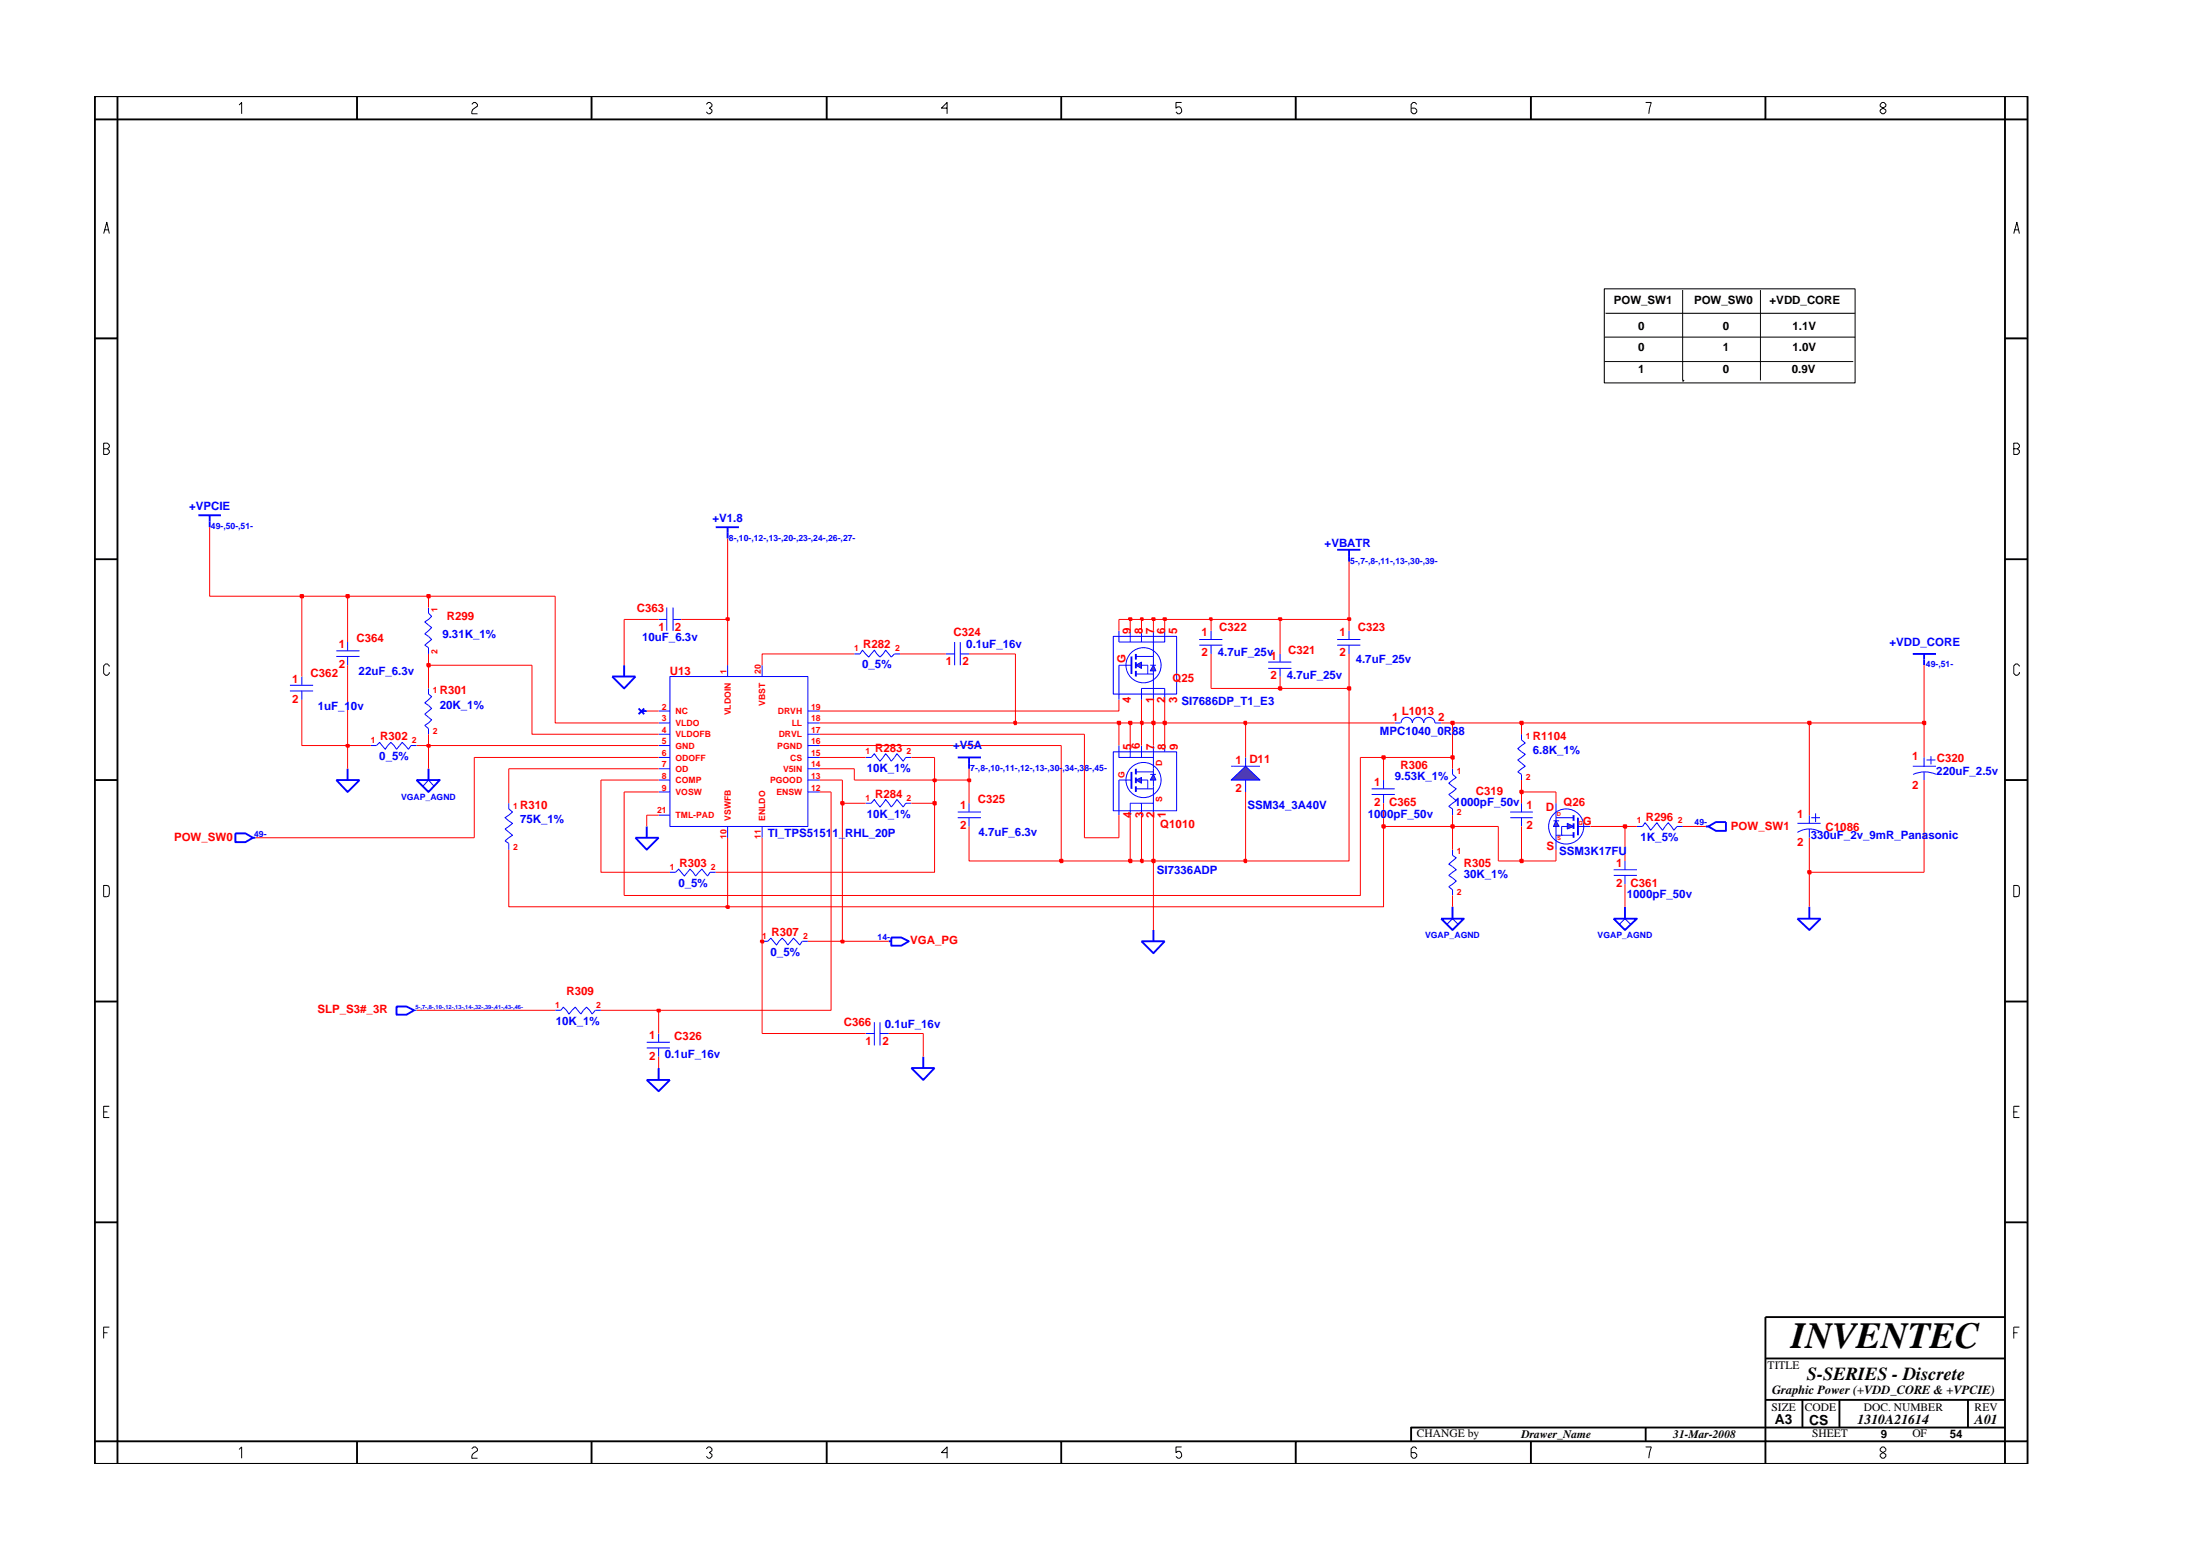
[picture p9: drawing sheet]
<svg xmlns="http://www.w3.org/2000/svg" width="297mm" height="210mm" viewBox="0 0 297 210" stroke-linecap="round" stroke-linejoin="round" font-family="sans-serif">
<g fill="none" stroke="#00f" stroke-width=".14">
<path d="M88.9 97.6h1.6M88.9 96h1.6M88.9 99.1h1.6M90.5 91.3h18.6v20.2h-18.6zM98.2 89.8v1.5M102.9 89.8v1.5M109.1 97.6h1.6M109.1 96h1.6M109.1 99.1h1.6M151.1 89.8h1.7M161.9 87.1h3.1M161.9 86.3h3.1"/>
<path d="M163.5 85.1v1.2M163.5 87.1v1.2M88.9 100.6h1.6M88.9 103.7h1.6M88.9 106.9h1.6M88.9 102.2h1.6M88.9 105.3h1.6M88.9 110h1.6M98.2 111.5v1.6M102.9 111.5v1.6M109.1 100.6h1.6M109.1 103.7h1.6"/>
<path d="M109.1 106.9h1.6M109.1 102.2h1.6M109.1 105.3h1.6M129.3 109.6h3.1M129.3 110.3h3.1M130.8 108.4v1.2M130.8 110.3v1.2M55.9 136.3h.3"/>
</g>
<path d="M180.5 74.2h3.2M182.1 74.2v1.6M152.8 88.6v2.4M258.3 88.3h3.1M259.8 88.3v1.5M53.5 135.8h1.4l1 .5-1 .6h-1.4z" fill="none" stroke="#00f" stroke-width=".25"/>
<path d="M155.7 89.8l.4 .7h-.8z" fill="#3c3cc8"/>
<path d="M155.3 89.8h.8M155.7 89.8l.4 .7h-.8z" fill="none" stroke="#00f" stroke-width=".14"/>
<path d="M153.4 89.8l.7-.4v.8z" fill="#3c3cc8"/>
<g fill="none" stroke="#00f" stroke-width=".14">
<path d="M150.3 85.9h8.6v7.8h-8.6zM151.1 85.1v1.5h4.6h1.6v-1.5M151.1 89.8v4.6M152.6 85.1v1.5M153.4 89.8l.7-.4v.8zM153.4 91h2.3M153.4 88.6h2.3M154.1 89.8h.9v1.2M154.1 94.4v-1.5h3.2v1.5M154.1 85.1v1.5M155.7 85.1v4.7M155.7 90.5v3.9"/>
<path d="M166.2 103.4h3.9M168.2 102.2v1.2M168.2 105.3v1.6"/>
<circle cx="154.4" cy="89.8" r="2.37"/>
</g>
<path d="M153.4 88.3v.7M153.4 89.4v.8M153.4 90.5v.8" fill="none" stroke="#00f" stroke-width=".25"/>
<path d="M166.2 105.3l2-1.9 1.9 1.9z" fill="#3c3cc8"/>
<g fill="none" stroke="#00f" stroke-width=".14">
<path d="M57.9 82v.7l.4 .5-1 .7 1 .8-1 .8 1 .8-1 .8 .6 .3v.9M127.7 88.3h1.2M128.9 86.6v3.2M129.7 88.3h1.1M129.7 86.6v3.2M57.1 106.1l.8-.8 .7 .8M90.5 117.7h.7l.4-.4 .8 .9 .8-.9 .7 .9 .9-.9 .7 .9 .4-.5h.7M116.9 102.2h.7l.5-.5 .7 1 .8-1 .7 1 .8-1 .8 1 .4-.5h.7M151.1 105.3h1.7M166.2 105.3l2-1.9 1.9 1.9zM258.3 103.4h3.1M259.8 102.2v1.2"/>
<path d="M259.8 104.2v1.1M260.1 102.6h1.2M260.7 102.1v1.1M261.4 104.5a3.7 3.7 0 0 0-3.1 0M75 136.3h.7l.4-.4 .7 .9 .9-.9 .7 .9 .8-.9 .8 .9 .4-.5h.7M102.9 127h.8l.4-.4 .7 .9 .8-.9 .8 .9 .7-.9 .9 .9 .3-.5h.8"/>
</g>
<path d="M31.8 112.5h1.3l1 .6-1 .6h-1.3zM34.1 113.1h.4M56.2 105.3h3.2l-1.5 1.6zM57.9 103.7v1.6M129.3 102.2h3.1M130.8 102.2v1.5M152.8 104.2v2.3" fill="none" stroke="#00f" stroke-width=".25"/>
<path d="M155.7 104.5l.4 .8h-.8z" fill="#3c3cc8"/>
<path d="M155.3 104.5h.8M155.7 104.5l.4 .8h-.8z" fill="none" stroke="#00f" stroke-width=".14"/>
<path d="M153.4 105.3l.7-.4v.8z" fill="#3c3cc8"/>
<g fill="none" stroke="#00f" stroke-width=".14">
<path d="M39.1 93.2h3.2M39.1 92.5h3.2M40.8 91.3v1.2M40.8 93.2v1.2M45.4 87.8h3.1M45.4 88.6h3.1M46.9 86.6v1.2M46.9 88.6v1.2M57.9 92.9v.8l.4 .3-1 .9 1 .7-1 .8 1 .7-1 .8 .6 .4v.8M88.9 83.6h1.1M90 82v3.1M90.9 83.6h1.1"/>
<path d="M90.9 82v3.1M115.3 88.3h.8l.3-.6 .9 1 .8-1 .7 1 .8-1 .7 1 .5-.4h.7M171.2 90.2h3.2M171.2 89.4h3.2M172.8 88.3v1.1M172.8 90.2v1.1M188.3 97.6h.8M189.2 97.6a.76 .76 0 0 1 .7-.8 .76 .76 0 0 1 .8 .8 .76 .76 0 0 1 .8-.8 .76 .76 0 0 1 .7 .8 .76 .76 0 0 1 .8-.8 .76 .76 0 0 1 .7 .8h.9M205.4 99.1v.8l.5 .4-1 .7 1 .8-1 .8 1 .8-1 .8 .5 .3v.8M50.1 100.6h.7l.5-.4 .7 .9 .8-.9 .7 .9 .8-.9 .8 .9 .4-.5h.7M68.7 108.4v.8l.5 .4-1 .7 1 .8-1 .8 1 .8-1 .8 .5 .3v.9M150.3 101.5h8.6v7.9h-8.6z"/>
<path d="M151.1 105.3v4.7M151.1 100.6v1.6h4.6M152.6 100.6v1.6M153.4 105.3l.7-.4v.8zM153.4 106.5h2.3M153.4 104.2h2.3M154.1 105.3h.9v1.2M154.1 100.6v1.6M154.1 108.4v1.6M155.7 108.4h-3.1v1.6M155.7 100.6v3.9M155.7 105.3v4.7"/>
<path d="M157.3 100.6v.9M185.2 107.2h3.1M185.2 106.5h3.1M186.8 105.3v1.2M186.8 107.2v1.2M196.1 114.7v.7l.5 .4-1 .8 1 .8-1 .7 1 .8-1 .8 .5 .4v.7M196.1 103.7v.8l.5 .4-1 .8 1 .8-1 .7 1 .9-1 .7 .5 .4v.8M203.9 109.6h3.1M203.9 110.3h3.1M205.4 108.4v1.2M205.4 110.3v1.2M213 111.5h1.7"/>
<path d="M195.4 124.7l.7-.7 .8 .7"/>
<circle cx="154.4" cy="105.3" r="2.37"/>
</g>
<g fill="none" stroke="#00f" stroke-width=".25">
<path d="M26.8 69.5h3M28.3 69.5v1.6M96.6 71.1h3.2M98.2 71.1v1.6M82.7 91.3h3.1l-1.5 1.6zM84.3 89.8v1.5M86.2 95.6l.8 .8M86.6 96h.7M87 95.6l-.8 .8M45.4 105.3h3.1l-1.6 1.6zM46.9 103.7v1.6M85.8 113.1h3.1l-1.6 1.6z"/>
<path d="M87.3 111.5v1.6M153.4 103.7v.8M153.4 104.9v.8M153.4 106.1v.8M213 110.3v2.4M230.3 111.5h.4M230.7 111.5l1-.6h1.3v1.2h-1.3zM120 127h.3M120.3 126.5h1.4l1 .5-1 .6h-1.4zM154.1 127h3.2l-1.6 1.6zM155.7 125.5v1.5M194.6 124h3l-1.5 1.5z"/>
<path d="M196.1 122.4v1.6M242.7 124h3.1l-1.5 1.5zM244.3 122.4v1.6"/>
</g>
<path d="M210.1 110.8l.4 .7h-.8z" fill="#3c3cc8"/>
<path d="M209.7 110.8h.8M210.1 110.8l.4 .7h-.8z" fill="none" stroke="#00f" stroke-width=".14"/>
<path d="M211.6 111.1l.9 .4-.9 .4z" fill="#3c3cc8"/>
<g fill="none" stroke="#00f" stroke-width=".14">
<path d="M180.5 87.1h3.2M180.5 86.3h3.2M182.1 85.1v1.2M182.1 87.1v1.2M116.9 108.4h.7l.5-.5 .7 1 .8-1 .7 1 .8-1 .8 1 .4-.5h.7M210.1 110.3h2.4M210.1 108.4v2.4M210.1 111.5v3.2M210.1 112.7h2.4M211.6 111.1l.9 .4-.9 .4zM211.6 111.5h-.8v1.2M217.9 117.4h3.1"/>
<path d="M217.9 118.1h3.1M219.4 116.2v1.2M219.4 118.1v1.2M221 111.5h.8l.3-.5 .8 1 .8-1 .8 1 .7-1 .8 1 .4-.5h.8M242.7 111.1h3.1M244.3 110v1.1M244.3 111.9v1.2M244.5 110.3h1.2M245.1 109.8v1.1M245.8 112.3a3 3 0 0 0-3.1 0M88.9 139.5v1.2M116.9 139.5h1.2"/>
<path d="M118.1 138v3.1M118.8 139.5h1.2M118.8 138v3.1M218.6 124.7l.8-.7 .8 .7M87.3 141.4h3.2M87.3 140.7h3.2M88.9 141.4v1.2"/>
<circle cx="211.5" cy="111.5" r="2.37"/>
</g>
<path d="M212.5 110v.8M212.5 111.1v.8M212.5 112.3v.8M217.9 124h3.1l-1.6 1.5zM219.4 122.4v1.6M87.3 145.7h3.2l-1.6 1.6zM88.9 144.1v1.6M123 144.1h3.2l-1.5 1.6zM124.7 142.6v1.5" fill="none" stroke="#00f" stroke-width=".25"/>
<path d="M56.2 136.3h18.8M81.1 136.3h7.8v3.2M102.9 127v12.5h14M120 139.5h4.7v3.1M88.9 142.6v1.5" fill="none" stroke="#f00" stroke-width=".14"/>
<path d="M88.8 136.3h.3v.2h-.3z" fill="#8e2323"/>
<path d="M88.8 136.3h.3v.2h-.3z" fill="none" stroke="#f00" stroke-width=".25"/>
<path d="M112.2 106.9v29.4h-23.3" fill="none" stroke="#f00" stroke-width=".14"/>
<path d="M102.7 126.9h.4v.3h-.4z" fill="#8e2323"/>
<path d="M102.7 126.9h.4v.3h-.4z" fill="none" stroke="#f00" stroke-width=".25"/>
<path d="M102.9 113.1v13.9M109.1 127h4.6" fill="none" stroke="#f00" stroke-width=".14"/>
<path d="M113.6 126.9h.3v.3h-.3z" fill="#8e2323"/>
<path d="M113.6 126.9h.3v.3h-.3z" fill="none" stroke="#f00" stroke-width=".25"/>
<path d="M68.7 114.7v7.7h29.5M113.7 108.4v18.6h6.3M155.7 116.2v9.3" fill="none" stroke="#f00" stroke-width=".14"/>
<path d="M98.1 122.3h.3v.2h-.3z" fill="#8e2323"/>
<path d="M98.1 122.3h.3v.2h-.3z" fill="none" stroke="#f00" stroke-width=".25"/>
<path d="M81.1 105.3v12.4h9.4M126.2 108.4v9.3h-29.6M183.7 102.2v18.6h-99.4v-13.9M186.8 111.5v10.9h-88.6v-9.3M219.4 119.3v3.1M244.3 117.7v4.7M196.1 120.8v1.6" fill="none" stroke="#f00" stroke-width=".14"/>
<path d="M244.1 117.5h.4v.4h-.4z" fill="#8e2323"/>
<path d="M244.1 117.5h.4v.4h-.4z" fill="none" stroke="#f00" stroke-width=".25"/>
<path d="M130.8 111.5v4.7h12.5M259.8 105.3v12.4h-15.5v-4.6" fill="none" stroke="#f00" stroke-width=".14"/>
<path d="M143.1 116h.4v.4h-.4z" fill="#8e2323"/>
<path d="M143.1 116h.4v.4h-.4z" fill="none" stroke="#f00" stroke-width=".25"/>
<path d="M143.3 100.6v15.6h9.3" fill="none" stroke="#f00" stroke-width=".14"/>
<path d="M152.4 116h.4v.4h-.4z" fill="#8e2323"/>
<path d="M152.4 116h.4v.4h-.4z" fill="none" stroke="#f00" stroke-width=".25"/>
<path d="M152.6 110v6.2h1.5" fill="none" stroke="#f00" stroke-width=".14"/>
<path d="M154 116h.3v.4h-.3z" fill="#8e2323"/>
<path d="M154 116h.3v.4h-.3z" fill="none" stroke="#f00" stroke-width=".25"/>
<path d="M154.1 110v6.2h1.6" fill="none" stroke="#f00" stroke-width=".14"/>
<path d="M155.6 116h.3v.4h-.3z" fill="#8e2323"/>
<path d="M155.6 116h.3v.4h-.3z" fill="none" stroke="#f00" stroke-width=".25"/>
<path d="M155.7 110v6.2h12.5" fill="none" stroke="#f00" stroke-width=".14"/>
<path d="M168 116h.3v.4h-.3z" fill="#8e2323"/>
<path d="M168 116h.3v.4h-.3z" fill="none" stroke="#f00" stroke-width=".25"/>
<path d="M182.1 92.9v23.3h-13.9v-9.3M202.3 111.5v4.7h3.1" fill="none" stroke="#f00" stroke-width=".14"/>
<path d="M205.3 116h.3v.4h-.3z" fill="#8e2323"/>
<path d="M205.3 116h.3v.4h-.3z" fill="none" stroke="#f00" stroke-width=".25"/>
<path d="M146.4 99.1v14h4.7v-3.1M64 102.2v10.9h-29.5M87.3 110v1.5M196.1 111.5v3.2M205.4 111.5v4.7h4.7v-1.5M219.4 111.5v4.7" fill="none" stroke="#f00" stroke-width=".14"/>
<path d="M186.6 111.4h.4v.3h-.4z" fill="#8e2323"/>
<path d="M186.6 111.4h.4v.3h-.4z" fill="none" stroke="#f00" stroke-width=".25"/>
<path d="M186.8 108.4v3.1h9.3" fill="none" stroke="#f00" stroke-width=".14"/>
<path d="M195.9 111.4h.4v.3h-.4z" fill="#8e2323"/>
<path d="M195.9 111.4h.4v.3h-.4z" fill="none" stroke="#f00" stroke-width=".25"/>
<path d="M196.1 110v1.5h6.2M214.7 111.5h4.7" fill="none" stroke="#f00" stroke-width=".14"/>
<path d="M219.2 111.4h.4v.3h-.4z" fill="#8e2323"/>
<path d="M219.2 111.4h.4v.3h-.4z" fill="none" stroke="#f00" stroke-width=".25"/>
<path d="M244.3 97.6v12.4M68.7 103.7v4.7M87.3 110h1.6M219.4 111.5h1.6M227.2 111.5h3.1" fill="none" stroke="#f00" stroke-width=".14"/>
<path d="M113.6 108.2h.3v.4h-.3z" fill="#8e2323"/>
<path d="M113.6 108.2h.3v.4h-.3z" fill="none" stroke="#f00" stroke-width=".25"/>
<path d="M113.7 105.3v3.1h3.2M123 108.4h3.2" fill="none" stroke="#f00" stroke-width=".14"/>
<path d="M126 108.2h.4v.4h-.4z" fill="#8e2323"/>
<path d="M126 108.2h.4v.4h-.4z" fill="none" stroke="#f00" stroke-width=".25"/>
<path d="M84.3 106.9h4.6M110.7 106.9h1.5M126.2 105.3v3.1M130.8 105.3v3.1M205.4 106.9v1.5M210.1 106.9v1.5" fill="none" stroke="#f00" stroke-width=".14"/>
<path d="M205.3 106.7h.3v.3h-.3z" fill="#8e2323"/>
<path d="M205.3 106.7h.3v.3h-.3z" fill="none" stroke="#f00" stroke-width=".25"/>
<path d="M81.1 105.3h7.8M110.7 105.3h3M115.3 103.7v1.6h10.9M205.4 105.3v1.6h4.7" fill="none" stroke="#f00" stroke-width=".14"/>
<path d="M126 105.2h.4v.2h-.4z" fill="#8e2323"/>
<path d="M126 105.2h.4v.2h-.4z" fill="none" stroke="#f00" stroke-width=".25"/>
<path d="M126.2 102.2v3.1h4.6" fill="none" stroke="#f00" stroke-width=".14"/>
<path d="M130.7 105.2h.3v.2h-.3z" fill="#8e2323"/>
<path d="M130.7 105.2h.3v.2h-.3z" fill="none" stroke="#f00" stroke-width=".25"/>
<path d="M168.2 97.6v4.6M46.9 100.6v3.1M57.9 100.6v3.1M64 102.2h24.9M68.7 103.7h20.2M110.7 103.7h4.6M110.7 102.2h6.2M123 102.2h3.2M130.8 103.7v1.6M183.7 102.2h3.1v3.1M196.1 102.2v1.5" fill="none" stroke="#f00" stroke-width=".14"/>
<path d="M186.6 102.1h.4v.3h-.4z" fill="#8e2323"/>
<path d="M186.6 102.1h.4v.3h-.4z" fill="none" stroke="#f00" stroke-width=".25"/>
<path d="M186.8 102.2h9.3" fill="none" stroke="#f00" stroke-width=".14"/>
<path d="M195.9 102.1h.4v.3h-.4z" fill="#8e2323"/>
<path d="M195.9 102.1h.4v.3h-.4z" fill="none" stroke="#f00" stroke-width=".25"/>
<path d="M40.8 94.4v6.2h6.1M196.1 97.6v4.6M259.8 97.6v4.6" fill="none" stroke="#f00" stroke-width=".14"/>
<path d="M46.8 100.5h.3v.3h-.3z" fill="#8e2323"/>
<path d="M46.8 100.5h.3v.3h-.3z" fill="none" stroke="#f00" stroke-width=".25"/>
<path d="M46.9 89.8v10.8h3.2M56.2 100.6h1.7" fill="none" stroke="#f00" stroke-width=".14"/>
<path d="M57.7 100.5h.3v.3h-.3z" fill="#8e2323"/>
<path d="M57.7 100.5h.3v.3h-.3z" fill="none" stroke="#f00" stroke-width=".25"/>
<path d="M57.9 99.1v1.5h31M71.8 89.8v9.3h17.1M75 80.5v17.1h13.9M110.7 99.1h35.7M110.7 97.6h26.4M151.1 97.6v3M152.6 97.6v3M154.1 97.6v3M155.7 97.6v3M157.3 97.6v3M205.4 97.6v1.5M110.7 100.6h32.6" fill="none" stroke="#f00" stroke-width=".14"/>
<path d="M136.9 97.4h.3v.3h-.3z" fill="#8e2323"/>
<path d="M136.9 97.4h.3v.3h-.3z" fill="none" stroke="#f00" stroke-width=".25"/>
<path d="M137.1 88.3v9.3h14" fill="none" stroke="#f00" stroke-width=".14"/>
<path d="M150.9 97.4h.3v.3h-.3z" fill="#8e2323"/>
<path d="M150.9 97.4h.3v.3h-.3z" fill="none" stroke="#f00" stroke-width=".25"/>
<path d="M151.1 97.6h1.5" fill="none" stroke="#f00" stroke-width=".14"/>
<path d="M152.4 97.4h.4v.3h-.4z" fill="#8e2323"/>
<path d="M152.4 97.4h.4v.3h-.4z" fill="none" stroke="#f00" stroke-width=".25"/>
<path d="M152.6 97.6h1.5" fill="none" stroke="#f00" stroke-width=".14"/>
<path d="M154 97.4h.3v.3h-.3z" fill="#8e2323"/>
<path d="M154 97.4h.3v.3h-.3z" fill="none" stroke="#f00" stroke-width=".25"/>
<path d="M154.1 94.4v3.2h1.6" fill="none" stroke="#f00" stroke-width=".14"/>
<path d="M155.6 97.4h.3v.3h-.3z" fill="#8e2323"/>
<path d="M155.6 97.4h.3v.3h-.3z" fill="none" stroke="#f00" stroke-width=".25"/>
<path d="M155.7 94.4v3.2h1.6" fill="none" stroke="#f00" stroke-width=".14"/>
<path d="M157.1 97.4h.3v.3h-.3z" fill="#8e2323"/>
<path d="M157.1 97.4h.3v.3h-.3z" fill="none" stroke="#f00" stroke-width=".25"/>
<path d="M157.3 94.4v3.2h10.9" fill="none" stroke="#f00" stroke-width=".14"/>
<path d="M168 97.4h.3v.3h-.3z" fill="#8e2323"/>
<path d="M168 97.4h.3v.3h-.3z" fill="none" stroke="#f00" stroke-width=".25"/>
<path d="M168.2 97.6h20.1M194.6 97.6h1.5" fill="none" stroke="#f00" stroke-width=".14"/>
<path d="M195.9 97.4h.4v.3h-.4z" fill="#8e2323"/>
<path d="M195.9 97.4h.4v.3h-.4z" fill="none" stroke="#f00" stroke-width=".25"/>
<path d="M196.1 97.6h9.3" fill="none" stroke="#f00" stroke-width=".14"/>
<path d="M205.3 97.4h.3v.3h-.3z" fill="#8e2323"/>
<path d="M205.3 97.4h.3v.3h-.3z" fill="none" stroke="#f00" stroke-width=".25"/>
<path d="M205.4 97.6h38.9" fill="none" stroke="#f00" stroke-width=".14"/>
<path d="M244.1 97.4h.4v.3h-.4z" fill="#8e2323"/>
<path d="M244.1 97.4h.4v.3h-.4z" fill="none" stroke="#f00" stroke-width=".25"/>
<path d="M244.3 97.6h15.5" fill="none" stroke="#f00" stroke-width=".14"/>
<path d="M259.6 97.4h.4v.3h-.4z" fill="#8e2323"/>
<path d="M259.6 97.4h.4v.3h-.4z" fill="none" stroke="#f00" stroke-width=".25"/>
<path d="M57.9 89.8v3.1M87.3 96h1.6M151.1 94.4v1.6h-40.4M163.5 88.3v4.6h9.3M259.8 89.8v7.8" fill="none" stroke="#f00" stroke-width=".14"/>
<path d="M172.7 92.7h.3v.4h-.3z" fill="#8e2323"/>
<path d="M172.7 92.7h.3v.4h-.3z" fill="none" stroke="#f00" stroke-width=".25"/>
<path d="M172.8 91.3v1.6h9.3" fill="none" stroke="#f00" stroke-width=".14"/>
<path d="M182 92.7h.3v.4h-.3z" fill="#8e2323"/>
<path d="M182 92.7h.3v.4h-.3z" fill="none" stroke="#f00" stroke-width=".25"/>
<path d="M40.8 80.5v10.8M182.1 88.3v4.6" fill="none" stroke="#f00" stroke-width=".14"/>
<path d="M57.7 89.6h.3v.3h-.3z" fill="#8e2323"/>
<path d="M57.7 89.6h.3v.3h-.3z" fill="none" stroke="#f00" stroke-width=".25"/>
<g fill="none" stroke="#f00" stroke-width=".14">
<path d="M46.9 80.5v6.1M57.9 88.3v1.5h13.9M88.9 83.6h-4.6v6.2M92 83.6h6.2v6.2M115.3 88.3h-12.4v1.5M121.5 88.3h6.2M130.8 88.3h6.3M151.1 83.6v1.5M152.6 83.6v1.5M154.1 83.6v1.5M155.7 83.6v1.5M157.3 83.6v1.5"/>
<path d="M163.5 83.6v1.5M172.8 83.6v4.7M182.1 83.6v1.5"/>
</g>
<path d="M98.1 83.4h.3v.3h-.3z" fill="#8e2323"/>
<path d="M98.1 83.4h.3v.3h-.3z" fill="none" stroke="#f00" stroke-width=".25"/>
<path d="M98.2 72.7v10.9M151.1 83.6h1.5" fill="none" stroke="#f00" stroke-width=".14"/>
<path d="M152.4 83.4h.4v.3h-.4z" fill="#8e2323"/>
<path d="M152.4 83.4h.4v.3h-.4z" fill="none" stroke="#f00" stroke-width=".25"/>
<path d="M152.6 83.6h1.5" fill="none" stroke="#f00" stroke-width=".14"/>
<path d="M154 83.4h.3v.3h-.3z" fill="#8e2323"/>
<path d="M154 83.4h.3v.3h-.3z" fill="none" stroke="#f00" stroke-width=".25"/>
<path d="M154.1 83.6h1.6" fill="none" stroke="#f00" stroke-width=".14"/>
<path d="M155.6 83.4h.3v.3h-.3z" fill="#8e2323"/>
<path d="M155.6 83.4h.3v.3h-.3z" fill="none" stroke="#f00" stroke-width=".25"/>
<path d="M155.7 83.6h1.6" fill="none" stroke="#f00" stroke-width=".14"/>
<path d="M157.1 83.4h.3v.3h-.3z" fill="#8e2323"/>
<path d="M157.1 83.4h.3v.3h-.3z" fill="none" stroke="#f00" stroke-width=".25"/>
<path d="M157.3 83.6h6.2" fill="none" stroke="#f00" stroke-width=".14"/>
<path d="M163.4 83.4h.2v.3h-.2z" fill="#8e2323"/>
<path d="M163.4 83.4h.2v.3h-.2z" fill="none" stroke="#f00" stroke-width=".25"/>
<path d="M163.5 83.6h9.3" fill="none" stroke="#f00" stroke-width=".14"/>
<path d="M172.7 83.4h.3v.3h-.3z" fill="#8e2323"/>
<path d="M172.7 83.4h.3v.3h-.3z" fill="none" stroke="#f00" stroke-width=".25"/>
<path d="M172.8 83.6h9.3" fill="none" stroke="#f00" stroke-width=".14"/>
<path d="M182 83.4h.3v.3h-.3z" fill="#8e2323"/>
<path d="M182 83.4h.3v.3h-.3z" fill="none" stroke="#f00" stroke-width=".25"/>
<path d="M28.3 71.1v9.4h12.5M182.1 75.8v7.8M57.9 80.5v1.5" fill="none" stroke="#f00" stroke-width=".14"/>
<path d="M40.6 80.3h.3v.3h-.3z" fill="#8e2323"/>
<path d="M40.6 80.3h.3v.3h-.3z" fill="none" stroke="#f00" stroke-width=".25"/>
<path d="M40.8 80.5h6.1" fill="none" stroke="#f00" stroke-width=".14"/>
<path d="M46.8 80.3h.3v.3h-.3z" fill="#8e2323"/>
<path d="M46.8 80.3h.3v.3h-.3z" fill="none" stroke="#f00" stroke-width=".25"/>
<path d="M46.9 80.5h11" fill="none" stroke="#f00" stroke-width=".14"/>
<path d="M57.7 80.3h.3v.3h-.3z" fill="#8e2323"/>
<path d="M57.7 80.3h.3v.3h-.3z" fill="none" stroke="#f00" stroke-width=".25"/>
<path d="M57.9 80.5h17.1" fill="none" stroke="#f00" stroke-width=".14"/>
<g fill="none" stroke="#000" stroke-width=".25">
<path d="M12.8 13h261v184.6h-261zM12.8 16.1h261M15.9 13v184.6M48.2 13v3.1M79.9 13v3.1M111.6 13v3.1M143.3 13v3.1M174.9 13v3.1M206.7 13v3.1M238.4 13v3.1M270.7 13v184.6M12.8 45.7h3.1"/>
<path d="M270.7 45.7h3.1M12.8 75.5h3.1M270.7 75.5h3.1M12.8 105.3h3.1M270.7 105.3h3.1M12.8 135.2h3.1M270.7 135.2h3.1M12.8 165h3.1M270.7 177.7h-32.3v19.9M270.7 165h3.1M48.2 194.5v3.1M79.9 194.5v3.1"/>
<path d="M111.6 194.5v3.1M143.3 194.5v3.1M174.9 194.5v3.1M206.7 194.5v3.1M222.2 192.6v1.9M238.4 183.3h32.3M238.4 188.9h32.3M243.4 188.9v3.7M248.4 188.9v3.7M265.7 188.9v3.7M270.7 192.6h-80.2v1.9M273.8 194.5h-261"/>
</g>
<g fill="none" stroke="#000" stroke-width=".14">
<path d="M32.3 14.2l.3-.4v1.6M63.7 14.1l.3-.3h.2l.3 .3v.2l-.7 .5-.1 .6h.8M95.4 14.1l.2-.3h.3l.2 .3v.2l-.3 .3 .3 .2v.3l-.2 .3h-.3l-.2-.3M127.9 14.6h-.8l.8-.8v1.6M159.5 13.8h-.7v.8l.2-.2a.5 .5 0 0 1 .5 .7l-.2 .3h-.3l-.2-.3M191.3 14.1l-.3-.3h-.2l-.3 .3v1l.3 .3h.2l.3-.3v-.3l-.3-.2h-.5M222.2 13.8h.8l-.4 1.6M253.9 14.1l.2-.3h.3l.2 .3v.2l-.7 .5v.3l.2 .3h.3l.2-.3v-.3l-.7-.5zM14 31.5l.4-1.5 .4 1.5M14.1 31h.6M216.6 39h33.9v12.7h-33.9zM227.2 39.1v12.2h.2l-.2 .2"/>
<path d="M237.7 39.1v12.2M271.9 31.5l.4-1.5 .4 1.5M272 31h.6M14 59.8h.5l.3 .3v.2l-.3 .3 .3 .2v.3l-.3 .2h-.5zM216.6 45.5h33.9M216.6 48.8h33.6M216.8 42.3h33.7M14 60.6h.5M271.9 60.6h.5l.3-.3v-.2l-.3-.3h-.5v1.5h.5l.3-.2v-.3l-.3-.2M14.8 89.9l-.3-.3h-.2l-.3 .3v1l.3 .2h.2l.3-.2v-.2M272.7 89.9l-.3-.3h-.3l-.2 .3v1l.2 .2h.3l.3-.2v-.2M14 119.5l.7 .1 .1 .2-.1 1.1-.7 .1z"/>
<path d="M271.9 119.5l.7 .1 .1 .2-.1 1.1-.7 .1zM14 150.1h.5M14.8 149.3h-.8v1.5h.8M271.9 150.1h.5M272.7 149.3h-.8v1.5h.8M14 179.9h.5M14.8 179.1h-.8v1.5M271.9 179.9h.5M272.7 179.1h-.8v1.5M32.3 195.6l.3-.3v1.5M63.7 195.5l.3-.2h.2l.3 .2v.3l-.5 .3-.3 .4v.3h.8M95.4 195.5l.2-.2h.3l.2 .2v.3l-.3 .2 .3 .3v.2l-.2 .3h-.3l-.2-.3"/>
<path d="M127.9 196h-.8l.8-.7v1.5M159.5 195.3h-.7v.7l.2-.1a.5 .5 0 0 1 .5 .6l-.2 .3h-.3l-.2-.3M191.3 195.5l-.3-.2h-.2l-.3 .2v1l.3 .3h.2l.3-.3v-.2l-.3-.3h-.5M222.2 195.3h.8l-.4 1.5M253.9 195.5l.2-.2h.3l.2 .2v.3l-.7 .5v.2l.2 .3h.3l.2-.3v-.2l-.7-.5z"/>
</g>
<text font-size="5" x="241.8" y="182">INVENTEC</text>
<text font-size="2.5" x="244" y="186.3">S-SERIES - Discrete</text>
<g font-size="1.9">
<text x="239.6" y="192.2">A3</text>
<text x="244.3" y="192.3">CS</text>
<text x="250.8" y="192.2">1310A21614</text>
<text x="266.6" y="192.2">A01</text>
</g>
<text font-size="1.7" x="239.3" y="188.1">Graphic Power (+VDD_CORE &amp; +VPCIE)</text>
<g font-size="1.6">
<text x="217.9" y="41.1">POW_SW1</text>
<text x="228.7" y="41.1">POW_SW0</text>
<text x="238.9" y="41.1">+VDD_CORE</text>
<text x="221.2" y="44.6">0</text>
<text x="221.2" y="47.4">0</text>
<text x="232.6" y="44.6">0</text>
<text x="232.6" y="47.4">1</text>
<text x="242" y="47.4">1.0V</text>
<text x="242" y="44.6">1.1V</text>
<text x="221.2" y="50.4">1</text>
<text x="232.6" y="50.4">0</text>
<text x="241.9" y="50.4">0.9V</text>
<text x="238.7" y="184.8">TITLE</text>
<text x="239.2" y="190.4">SIZE</text>
<text x="243.7" y="190.4">CODE</text>
<text x="251.6" y="190.4">DOC. NUMBER</text>
<text x="266.6" y="190.4">REV</text>
<text x="191.3" y="193.9">CHANGE by</text>
<text x="205.4" y="194.1">Drawer_Name</text>
<text x="225.9" y="194.1">31-Mar-2008</text>
<text x="244.7" y="193.9">SHEET</text>
<text x="253.9" y="194.1">9</text>
<text x="258.2" y="193.9">OF</text>
<text x="263.3" y="194.1">54</text>
</g>
<g font-size="1.6" fill="#00f">
<text x="25.5" y="68.8">+VPCIE</text>
<text x="96.2" y="70.4">+V1.8</text>
<text x="178.8" y="73.8">+VBATR</text>
<text x="59.7" y="86.1">9.31K_1%</text>
<text x="86.7" y="86.5">10uF_6.3v</text>
<text x="130.5" y="87.5">0.1uF_16v</text>
<text x="164.4" y="88.6">4.7uF_25v</text>
<text x="183" y="89.4">4.7uF_25v</text>
<text x="255.1" y="87.2">+VDD_CORE</text>
<text x="42.9" y="95.8">1uF_10v</text>
<text x="48.4" y="91.1">22uF_6.3v</text>
<text x="59.4" y="95.6">20K_1%</text>
<text x="116.4" y="90.2">0_5%</text>
<text x="159.5" y="95.2">SI7686DP_T1_E3</text>
<text x="173.7" y="91.7">4.7uF_25v</text>
<text x="128.7" y="101">+V5A</text>
<text x="186.3" y="99.3">MPC1040_0R88</text>
<text x="207" y="101.8">6.8K_1%</text>
<text x="51.2" y="102.6">0_5%</text>
<text x="117" y="104.2">10K_1%</text>
<text x="188.3" y="105.3">9.53K_1%</text>
<text x="261.4" y="104.7">220uF_2.5v</text>
<text x="70.2" y="111.1">75K_1%</text>
<text x="103.7" y="112.9">TI_TPS51511_RHL_20P</text>
<text x="117" y="110.3">10K_1%</text>
<text x="132.1" y="112.9">4.7uF_6.3v</text>
<text x="168.4" y="109.2">SSM34_3A40V</text>
<text x="184.7" y="110.3">1000pF_50v</text>
<text x="196.4" y="108.8">1000pF_50v 1</text>
<text x="221.5" y="113.5">1K_5%</text>
<text x="244.5" y="113.3">330uF_2v_9mR_Panasonic</text>
<text x="91.6" y="119.7">0_5%</text>
<text x="156.2" y="117.9">SI7336ADP</text>
<text x="197.6" y="118.5">30K_1%</text>
<text x="210.5" y="115.3">SSM3K17FU</text>
<text x="219.7" y="121.2">1000pF_50v</text>
<text x="104" y="129">0_5%</text>
<text x="75" y="138.3">10K_1%</text>
<text x="89.7" y="142.8">0.1uF_16v</text>
<text x="119.5" y="138.7">0.1uF_16v</text>
</g>
<g font-size="1.6" fill="#f00">
<text x="60.3" y="83.7">R299</text>
<text x="86" y="82.6">C363</text>
<text x="45.7" y="87.4">1</text>
<text x="48.1" y="86.7">C364</text>
<text x="88.9" y="85.1">1</text>
<text x="91.1" y="85.1">2</text>
<text x="116.5" y="87.4">R282</text>
<text x="127.7" y="89.8">1</text>
<text x="128.7" y="85.9">C324</text>
<text x="130" y="89.8">2</text>
<text x="152" y="89.5" transform="rotate(-90 152 89.5)">G</text>
<text x="152.7" y="85.6" transform="rotate(-90 152.7 85.6)">9</text>
<text x="154.3" y="85.6" transform="rotate(-90 154.3 85.6)">8</text>
<text x="155.8" y="85.6" transform="rotate(-90 155.8 85.6)">7</text>
<text x="157.3" y="85.6" transform="rotate(-90 157.3 85.6)">6</text>
<text x="158.9" y="85.6" transform="rotate(-90 158.9 85.6)">5</text>
<text x="162.2" y="85.9">1</text>
<text x="162.2" y="88.6">2</text>
<text x="164.6" y="85.1">C322</text>
<text x="171.5" y="89">1</text>
<text x="173.9" y="88.2">C321</text>
<text x="180.9" y="85.9">1</text>
<text x="180.9" y="88.6">2</text>
<text x="183.3" y="85.1">C323</text>
<text x="39.5" y="92.1">1</text>
<text x="39.5" y="94.8">2</text>
<text x="41.9" y="91.4">C362</text>
<text x="45.7" y="90.2">2</text>
<text x="59.4" y="93.7">R301</text>
<text x="90.5" y="91.1">U13</text>
<text x="152.7" y="94.9" transform="rotate(-90 152.7 94.9)">4</text>
<text x="155.8" y="94.9" transform="rotate(-90 155.8 94.9)">1</text>
<text x="157.3" y="94.9" transform="rotate(-90 157.3 94.9)">2</text>
<text x="158.3" y="92.1">Q25</text>
<text x="158.9" y="94.9" transform="rotate(-90 158.9 94.9)">3</text>
<text x="171.5" y="91.7">2</text>
<text x="51.3" y="99.9">R302</text>
<text x="118.1" y="101.5">R283</text>
<text x="152.8" y="101.2" transform="rotate(-90 152.8 101.2)">5</text>
<text x="153.9" y="101.1" transform="rotate(-90 153.9 101.1)">6</text>
<text x="155.9" y="101.2" transform="rotate(-90 155.9 101.2)">7</text>
<text x="157.4" y="101.2" transform="rotate(-90 157.4 101.2)">8</text>
<text x="159" y="101.2" transform="rotate(-90 159 101.2)">9</text>
<text x="188" y="97.3">1</text>
<text x="189.3" y="96.5">L1013</text>
<text x="194.2" y="97.3">2</text>
<text x="207" y="99.9">R1104</text>
<text x="118.1" y="107.6">R284</text>
<text x="166.8" y="106.9">2</text>
<text x="166.8" y="103.2">1 D11</text>
<text x="185.5" y="106.1">1</text>
<text x="189.1" y="103.7">R306</text>
<text x="199.2" y="107.3">C319</text>
<text x="258.2" y="102.6">1</text>
<text x="258.2" y="106.4">2</text>
<text x="261.5" y="102.9">C320</text>
<text x="23.5" y="113.5">POW_SW0</text>
<text x="70.2" y="109.2">R310</text>
<text x="129.6" y="109.2">1</text>
<text x="129.6" y="111.9">2</text>
<text x="132" y="108.4">C325</text>
<text x="152.8" y="110.3" transform="rotate(-90 152.8 110.3)">4</text>
<text x="154.4" y="110.3" transform="rotate(-90 154.4 110.3)">3</text>
<text x="155.9" y="110.3" transform="rotate(-90 155.9 110.3)">2</text>
<text x="156.7" y="111.8">Q1010</text>
<text x="157.4" y="110.3" transform="rotate(-90 157.4 110.3)">1</text>
<text x="185.5" y="108.8">2</text>
<text x="187.6" y="108.8">C365</text>
<text x="206.1" y="111.9">2</text>
<text x="208.7" y="109.5">D</text>
<text x="211.1" y="108.8">Q26</text>
<text x="213.7" y="111.4">G</text>
<text x="222.2" y="110.8">R296</text>
<text x="233.7" y="112">POW_SW1</text>
<text x="242.7" y="110.3">1</text>
<text x="246.5" y="112.1">C1086</text>
<text x="91.7" y="117">R303</text>
<text x="197.6" y="117">R305</text>
<text x="208.8" y="114.8">S</text>
<text x="218.2" y="119.6">2</text>
<text x="218.2" y="117">1</text>
<text x="220.2" y="119.6">C361</text>
<text x="242.7" y="114.2">2</text>
<text x="104.2" y="126.3">R307</text>
<text x="122.9" y="127.4">VGA_PG</text>
<text x="42.9" y="136.7">SLP_S3#_3R</text>
<text x="76.5" y="134.3">R309</text>
<text x="87.6" y="140.2">1</text>
<text x="87.6" y="143">2</text>
<text x="91" y="140.3">C326</text>
<text x="113.9" y="138.5">C366</text>
<text x="116.9" y="141.1">1</text>
<text x="119.1" y="141.1">2</text>
</g>
<g font-size="1.2" fill="#00f">
<text x="28.5" y="71.4">49-,50-,51-</text>
<text x="98.4" y="73">8-,10-,12-,13-,20-,23-,24-,26-,27-</text>
<text x="182.3" y="76.1">5-,7-,8-,11-,13-,30-,39-</text>
<text x="260" y="90.1">49-,51-</text>
<text x="54.2" y="107.9">VGAP_AGND</text>
<text x="131" y="104">7-,8-,10-,11-,12-,13-,30-,34-,38-,45-</text>
<text x="34.3" y="112.9">49-</text>
<text x="228.8" y="111.4">49-</text>
<text x="118.5" y="126.9">14-</text>
<text x="192.4" y="126.6">VGAP_AGND</text>
<text x="215.7" y="126.6">VGAP_AGND</text>
</g>
<g font-size="1.2" fill="#f00">
<text x="59.1" y="82.6" transform="rotate(-90 59.1 82.6)">1</text>
<text x="59.1" y="88.3" transform="rotate(-90 59.1 88.3)">2</text>
<text x="115.3" y="87.8">1</text>
<text x="120.9" y="87.8">2</text>
<text x="58.4" y="93.5">1</text>
<text x="89.4" y="95.8">2</text>
<text x="98.1" y="91" transform="rotate(-90 98.1 91)">1</text>
<text x="102.7" y="91" transform="rotate(-90 102.7 91)">20</text>
<text x="103.3" y="95.3" transform="rotate(-90 103.3 95.3)">VBST</text>
<text x="109.5" y="95.8">19</text>
<text x="50.1" y="100.3">1</text>
<text x="55.6" y="100.3">2</text>
<text x="58.4" y="99.1">2</text>
<text x="89.4" y="97.3">3</text>
<text x="89.4" y="98.9">4</text>
<text x="89.4" y="100.4">5</text>
<text x="91.2" y="98">VLDO</text>
<text x="91.2" y="99.5">VLDOFB</text>
<text x="91.2" y="101.1">GND</text>
<text x="91.2" y="96.4">NC</text>
<text x="98.7" y="96.5" transform="rotate(-90 98.7 96.5)">VLDOIN</text>
<text x="105" y="101.1">PGND</text>
<text x="105" y="96.4">DRVH</text>
<text x="105.1" y="99.5">DRVL</text>
<text x="106.9" y="98">LL</text>
<text x="109.5" y="98.9">17</text>
<text x="109.5" y="97.3">18</text>
<text x="109.5" y="100.4">16</text>
<text x="116.9" y="101.8">1</text>
<text x="122.4" y="101.8">2</text>
<text x="206" y="99.8">1</text>
<text x="89.4" y="106.7">9</text>
<text x="89.4" y="105.1">8</text>
<text x="89.4" y="103.6">7</text>
<text x="89.4" y="102.1">6</text>
<text x="91.2" y="107.3">VOSW</text>
<text x="91.2" y="105.7">COMP</text>
<text x="91.2" y="104.2">OD</text>
<text x="91.2" y="102.7">ODOFF</text>
<text x="104" y="105.7">PGOOD</text>
<text x="104.8" y="107.3">ENSW</text>
<text x="105.7" y="104.2">V5IN</text>
<text x="106.7" y="102.7">CS</text>
<text x="109.5" y="105.1">13</text>
<text x="109.5" y="103.6">14</text>
<text x="109.5" y="102.1">15</text>
<text x="109.5" y="106.7">12</text>
<text x="151.8" y="104.9" transform="rotate(-90 151.8 104.9)">G</text>
<text x="156.9" y="103.4" transform="rotate(-90 156.9 103.4)">D</text>
<text x="196.7" y="104.5">1</text>
<text x="206" y="105.3">2</text>
<text x="69.3" y="109.1">1</text>
<text x="88.7" y="109.8">21</text>
<text x="91.2" y="110.4">TML-PAD</text>
<text x="98.1" y="113.2" transform="rotate(-90 98.1 113.2)">10</text>
<text x="98.7" y="110.8" transform="rotate(-90 98.7 110.8)">VSWFB</text>
<text x="102.7" y="113.2" transform="rotate(-90 102.7 113.2)">11</text>
<text x="103.3" y="110.8" transform="rotate(-90 103.3 110.8)">ENLDO</text>
<text x="116.9" y="108.1">1</text>
<text x="122.4" y="108.1">2</text>
<text x="156.9" y="108.2" transform="rotate(-90 156.9 108.2)">S</text>
<text x="196.7" y="110">2</text>
<text x="221" y="111.1">1</text>
<text x="226.5" y="111.1">2</text>
<text x="69.3" y="114.7">2</text>
<text x="90.5" y="117.4">1</text>
<text x="96" y="117.4">2</text>
<text x="196.7" y="115.3">1</text>
<text x="196.7" y="120.8">2</text>
<text x="102.9" y="126.7">1</text>
<text x="108.4" y="126.7">2</text>
<text x="75" y="136">1</text>
<text x="80.5" y="136">2</text>
</g>
<g font-size=".8" fill="#f00">
<text x="210.2" y="110.1">D</text>
<text x="210.2" y="113.4">S</text>
<text x="213.1" y="111.3">G</text>
</g>
<text font-size=".8" fill="#00f" x="56.1" y="136.2">5-,7-,8-,10-,12-,13-,14-,32-,39-,41-,43-,46-</text>
</svg>
